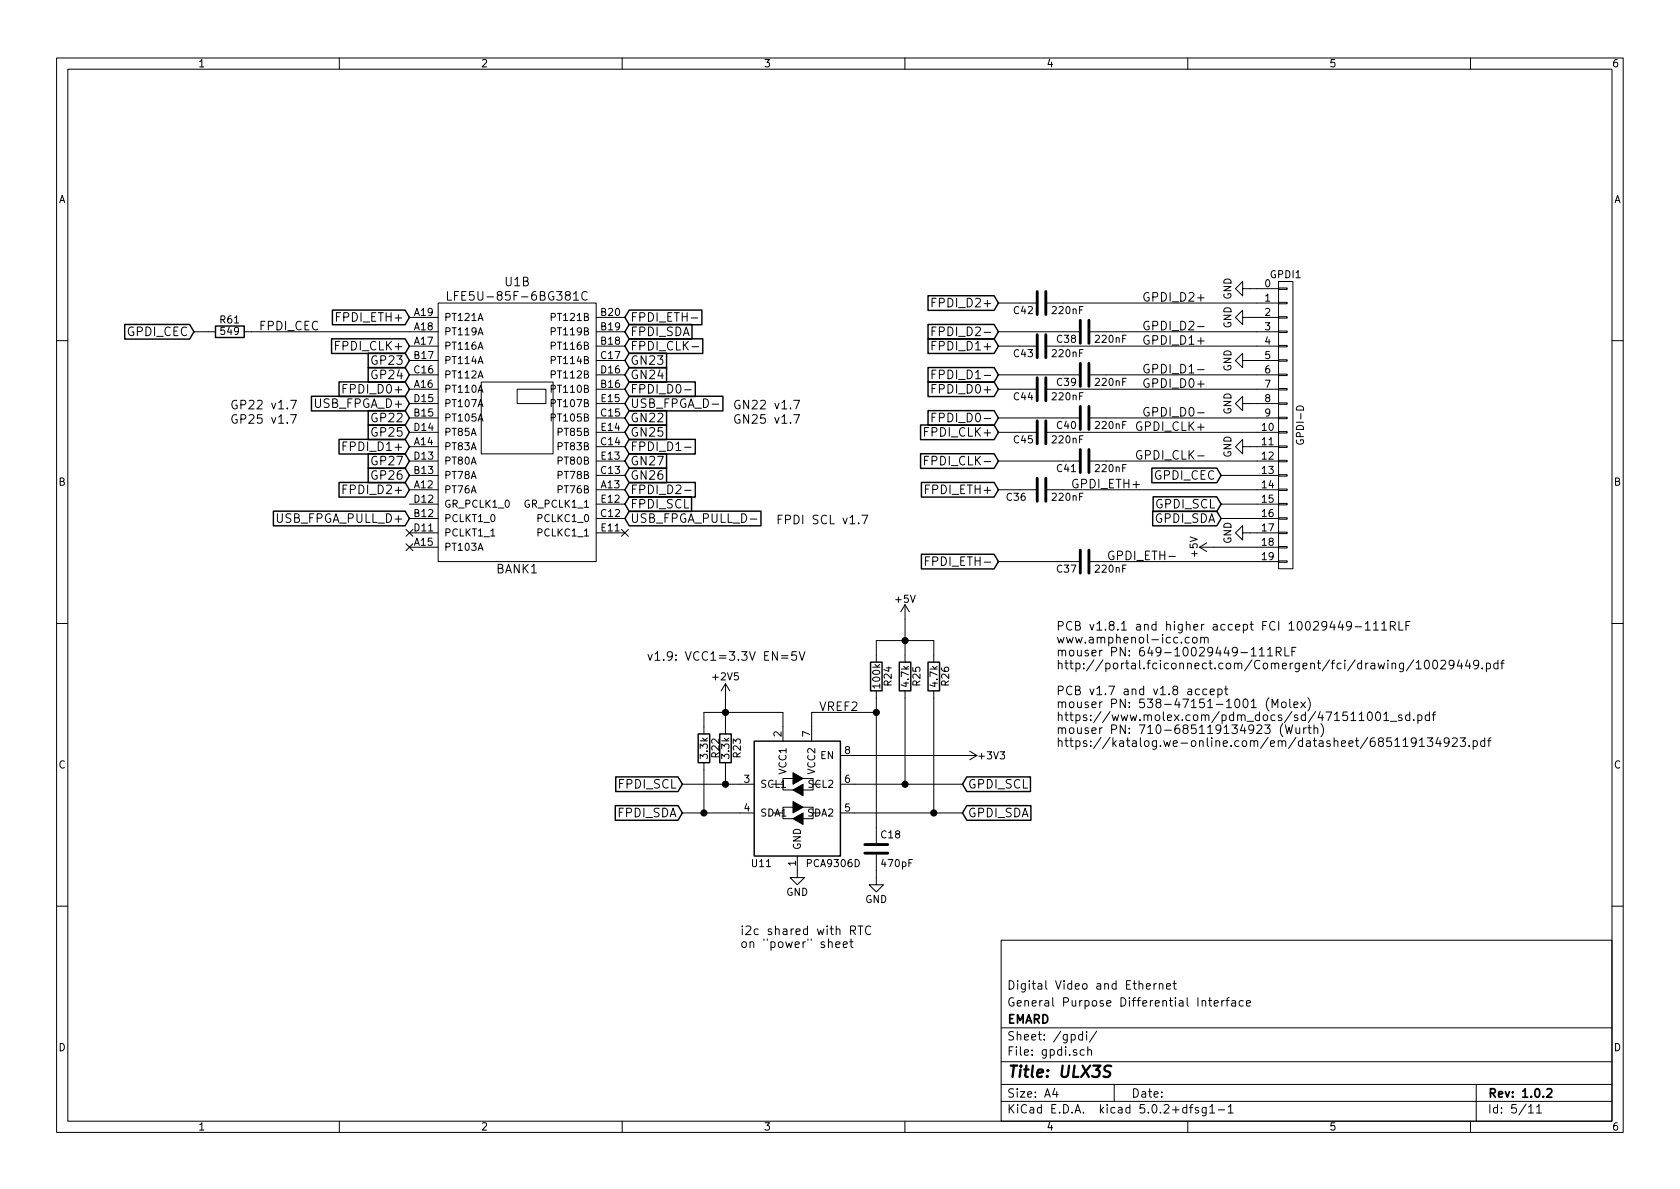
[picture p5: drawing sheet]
<svg xmlns="http://www.w3.org/2000/svg" width="297mm" height="210mm" viewBox="0 0 297 210" stroke-linecap="round" stroke-linejoin="round" font-family="sans-serif">
<g fill="none" stroke="#000" stroke-width=".18">
<path d="M10 10.3h277v189.9h-277zM12 12.2h273v186.1h-273zM60 10.3v1.9M110 10.3v1.9M160 10.3v1.9M210 10.3v1.9M260 10.3v1.9M34.3 58.7h3.8M43.2 58.7h34.3M72.4 56.1h5.1M77.5 53.6h27.9v45.7h-27.9zM79.1 51.6v1.5h.8"/>
<path d="M103.8 51.7a.62 .62 0 0 0-.7 0 .62 .62 0 0 0-.2 .7 .56 .56 0 0 0 .3 .6 .56 .56 0 0 0 .6-.1M105.4 56.1h5.1M105.4 58.7h5.1M122.2 56.2h1.2M164.8 53.5h.5M164.8 58.5h.5M165.5 52.8h-.7v1.5M165.5 57.8h-.7v1.6M176.5 53.6h6.6M176.5 58.7h14.3M185.2 53.6h40.9M192.8 58.7h33.3"/>
<path d="M203.1 59.4a.71 .71 0 0 0-.9 .7 .71 .71 0 0 0 .9 .7l.1-.6h-.3M203.1 51.8a.71 .71 0 0 0-.9 .7 .71 .71 0 0 0 .9 .7l.1-.6h-.3M203.1 56.9a.71 .71 0 0 0-.9 .7 .71 .71 0 0 0 .9 .7l.1-.6h-.3M219.7 51v1.3l-1.3-1.3 1.3-1.2v1.2h6.4M219.7 56.1v1.3l-1.3-1.3 1.3-1.2v1.2h6.4M226.1 49.8h2.5v50.8h-2.5zM226.1 58.5h1.5v.3h-1.5zM226.1 56h1.5v.3h-1.5zM226.1 53.5h1.5v.2h-1.5zM226.1 50.9h1.5v.3h-1.5zM10 60.2h2M51.4 70.8h1l-.7 1.5"/>
<path d="M51.4 73.3h1l-.7 1.5M60.7 68.7h.5M60.7 78.9h.5M61.4 68h-.7v1.5M61.4 78.2h-.7v1.5M72.4 76.4h5.1M72.4 79h5.1M72.4 61.2h5.1M72.4 63.7h5.1M72.4 66.3h5.1M72.4 68.8h5.1M72.4 71.4h5.1"/>
<path d="M72.4 73.9h5.1M85.1 67.6h12.7v12.7h-12.7zM91.4 68.8h5.1v2.6h-5.1zM105.4 76.4h5.1M105.4 79h5.1M105.4 61.2h5.1M105.4 63.7h5.1M105.4 66.3h5.1M105.4 68.8h5.1M105.4 71.4h5.1M105.4 73.9h5.1M121.1 68.9h1.1"/>
<path d="M121.1 79.1h1.1M122.4 61.3h1.1M125.9 71.5h1.2M140.3 70.8h1.1l-.7 1.5M140.3 73.3h1.1l-.7 1.5M164.8 61.1h.5M164.8 66.2h.5M164.8 68.7h.5M164.8 73.8h.5M165.5 60.4h-.7v1.5M165.5 65.5h-.7v1.5M165.5 68h-.7v1.5"/>
<path d="M165.5 73.1h-.7v1.5M176.5 76.4h6.6M176.5 61.2h6.6M176.5 66.3h14.3M176.5 68.8h6.6M176.5 73.9h14.3M185.2 76.4h40.9M185.2 61.2h40.9M185.2 68.8h40.9M192.8 66.3h33.3M192.8 73.9h33.3M201.8 79.8a.75 .75 0 0 0-.9 .5 .75 .75 0 0 0 .5 .9l.5-.2v-.5h-.3"/>
<path d="M203.1 72.1a.71 .71 0 0 0-.9 .7 .71 .71 0 0 0 .9 .7l.1-.6h-.3M203.1 67.1a.71 .71 0 0 0-.9 .6 .71 .71 0 0 0 .9 .7l.1-.6h-.3M203.1 64.5a.71 .71 0 0 0-.9 .7 .71 .71 0 0 0 .9 .7l.1-.6h-.3M219.7 79v1.3l-1.3-1.3 1.3-1.3v1.3h6.4M219.7 71.4v1.2l-1.3-1.2 1.3-1.3v1.3h6.4M219.7 63.7v1.3l-1.3-1.3 1.3-1.2v1.2h6.4M226.1 78.9h1.5v.2h-1.5zM226.1 76.3h1.5v.3h-1.5zM226.1 73.8h1.5v.2h-1.5zM226.1 71.2h1.5v.3h-1.5zM226.1 68.7h1.5v.3h-1.5zM226.1 66.2h1.5v.2h-1.5z"/>
<path d="M226.1 63.6h1.5v.3h-1.5zM226.1 61.1h1.5v.2h-1.5zM285 60.2h2M60.7 86.5h.5M61.4 85.8h-.7v1.5M71.8 93.6l1.2 1.2M71.8 96.2l1.2 1.2M72.4 81.5h5.1M72.4 84.1h5.1M72.4 86.6h5.1M72.4 89.1h5.1M72.4 91.7h5.1"/>
<path d="M72.4 94.2h5.1M72.4 96.8h5.1M73 93.6l-1.2 1.2M73 96.2l-1.2 1.2M86.8 94.8h.7M105.4 81.5h5.1M105.4 84.1h5.1M105.4 86.6h5.1M105.4 89.1h5.1M105.4 91.7h5.1M105.4 94.2h5.1M109.9 93.6l1.2 1.2"/>
<path d="M111.1 93.6l-1.2 1.2M121.1 86.7h1.1M132.7 91.8h1.1M152.4 91.1h1l-.6 1.5M163.5 81.4h.5M163.6 99.2h.5M164.2 80.7h-.7v1.5M164.4 98.5h-.8v1.5M176.5 81.5h14.3M176.5 86.6h6.6M176.5 99.3h14.3M185.2 86.6h40.9"/>
<path d="M192.8 81.5h33.3M192.8 99.3h33.3M196.9 97.5a.62 .62 0 0 0-.7 .1 .62 .62 0 0 0-.2 .7 .56 .56 0 0 0 .3 .6 .56 .56 0 0 0 .7-.1v-.5h-.4M212.1 96.8h14M212.1 96.8l1.3 .7M213.4 96l-1.3 .8M215.9 84.1h10.2M215.9 89.1h10.2M215.9 91.7h10.2M219.7 94.2v1.3l-1.3-1.3 1.3-1.2v1.2h6.4M226.1 99.2h1.5v.2h-1.5zM226.1 96.6h1.5v.3h-1.5z"/>
<path d="M226.1 94.1h1.5v.3h-1.5zM226.1 91.6h1.5v.2h-1.5zM226.1 89h1.5v.3h-1.5zM226.1 86.5h1.5v.2h-1.5zM226.1 83.9h1.5v.3h-1.5zM226.1 81.4h1.5v.3h-1.5zM10 110.3h2M138.2 115.9h1.1M138.2 116.4h1.1M140.8 115.2h-.7l-.1 .7 .2-.1 .5 .1 .1 .2v.5l-.2 .2h-.4l-.2-.2M141.3 115.2l.5 1.6 .5-1.6M154.9 117.1v-3.8h10.2v3.8"/>
<path d="M160 106.9v10.2M160 106.9l-.7 1.3M160 106.9l.8 1.3M210.3 112.8l-.5-.1-.3 .3 .2 .6h.6M210.9 112.8l.3-.1 .4 .1 .1 .6-.2 .2-.3 .1-.3-.1zM212.3 112.8h.1a.37 .37 0 0 1 .6 .1v.8M212.3 112.7v1M213 112.9a.36 .36 0 0 1 .3-.2 .36 .36 0 0 1 .3 .2v.8M221.2 114.9l.5-.4v1.5M221.2 116h.9M222.7 114.9l.4-.4v1.5M222.7 116h.8"/>
<path d="M224.1 114.9l.5-.4v1.5M224.1 116h.9M225.7 115.3l.7-.1 .1-.2-.1-.4-.2-.1h-.5v1.5M226 115.3l.5 .7M227.2 114.5v1.5h.7M228.4 115.2h.5M229.1 114.5h-.7v1.5M238.9 110.5v.2a.48 .48 0 0 1-.8 0v-.7l.3-.1 .5 .1a1.06 1.06 0 0 1-.4 1.4h-.3M239.6 110.8h1.1M241.4 110.3l.4-.4v1.5M241.4 111.4h.9M242.8 110.3l.5-.4v1.5"/>
<path d="M242.8 111.4h.9M244.3 110.3l.4-.4v1.5M244.3 111.4h.9M245.8 110.7l.8-.1 .1-.2-.1-.4-.2-.1h-.6v1.5M246.2 110.7l.5 .7M247.3 109.9v1.5h.8M248.2 117.3v1.2l-.3 .3-.4-.1M248.2 117.3h-.5l-.3 .2v.5l.2 .2h.6M248.6 110.6h.5M249.3 109.9h-.7v1.5M250 116.7l-1.3 1.9M250.4 117.2l.4-.4v1.5"/>
<path d="M250.4 118.3h.9M252 116.9l.2-.1a.82 .82 0 0 1 .6 .6 .82 .82 0 0 1-.3 .8l-.2 .1a.84 .84 0 0 1-.3-1.4zM253.4 116.9l.3-.1a.82 .82 0 0 1 .6 .6 .82 .82 0 0 1-.4 .8l-.2 .1-.3-.3-.1-.7zM254.8 116.9l.5-.1 .2 .1 .1 .3-.9 1.1h.9M257.1 117.4l-.3 .3h-.3l-.3-.3v-.4l.2-.2h.4l.2 .1a1.06 1.06 0 0 1-.4 1.4h-.2M258 116.7l-.3 1.1h.9M258.4 117.3v1M259.5 116.7l-.4 1.1h.9M259.8 117.3v1M261.4 117.4v.1a.48 .48 0 0 1-.8 0v-.6l.3-.1 .5 .1a1.02 1.02 0 0 1-.4 1.4h-.3M262.1 118.1v.2M262.8 117.3h.4l.3 .1v.7a.48 .48 0 0 1-.7 .1"/>
<path d="M262.8 117.3v1.5M264.8 117.3h-.4l-.2 .1v.7a.48 .48 0 0 0 .6 .1M264.8 116.8v1.5M265.4 117.3h.5M265.9 116.8l-.3 .2v1.3M285 110.3h2M120.6 138.7h12.7M124.5 129.8v-3.8h13.9v5.1M124.5 134.9v8.9M128.3 120.9v8.9M128.3 134.9v3.8M128.3 120.9l-.8 1.3"/>
<path d="M128.3 120.9l.7 1.3M136.4 138.7h2v1h1.8M140.2 137.7h-1.8v1M142 137.7h1.8v1h1.2M143.8 138.7v1h-1.8M148.6 138.7h21.6M148.6 133.6h24.1M154.9 122.2v26.9M154.9 126h-11.4v5.1M160 122.2v16.5M165.1 122.2v21.6M171.4 132.8l1.3 .8"/>
<path d="M172.7 133.6l-1.3 .8M212.1 121.9l-.4-.1-.3 .2v.7a.48 .48 0 0 0 .7 .1M213.4 121.9l-.4-.1-.3 .2v.7a.48 .48 0 0 0 .7 .1M214 122.3l.7-.1-.1-.3-.4-.1-.2 .2v.8h.6M215.3 121.9l.5-.1 .2 .2v.7a.48 .48 0 0 1-.7 .1M215.3 121.8v1.6M216.5 121.8h.6M216.7 121.3v1.3l.1 .2 .3 .1M224.4 123.4a1.7 1.7 0 0 0 0 2.3M224.9 125.1v-1.5l.5 1.1 .5-1.1v1.5M226.7 124.3l.2-.2 .4 .2 .1 .5-.1 .3h-.4l-.2-.1zM226.8 128a1.78 1.78 0 0 0 0 2.3"/>
<path d="M227.3 128.2l.3 1.5 .3-1.1 .3 1.1 .3-1.5M228 123.6v1.3l.3 .2M228.8 124.6l.7-.1-.1-.3-.4-.1-.2 .2 .1 .8h.5M229.1 128.7v.8a.37 .37 0 0 0 .3 .2 .37 .37 0 0 0 .4-.1M229.8 128.7v1M230 124.1l.8 1M230.5 128.7v1M230.8 124.1l-.8 1M231 128.7l-.3 .1-.2 .2M231.2 123.4a1.78 1.78 0 0 1 0 2.3M231.2 128.7h.6M231.5 128.2v1.3v.1l.3 .1"/>
<path d="M232.3 128.8l.2-.1 .4 .1 .1 .9M232.3 128.2v1.5M233.6 128a1.7 1.7 0 0 1 0 2.3M240.3 126.3l.4-.4v1.5M240.3 127.4h.9M241.9 126l.2-.1a.82 .82 0 0 1 .6 .6 .82 .82 0 0 1-.3 .8l-.1 .1a.84 .84 0 0 1-.4-1.4zM243.4 126l.2-.1a.82 .82 0 0 1 .6 .6 .82 .82 0 0 1-.3 .8l-.2 .1a.84 .84 0 0 1-.3-1.4zM244.7 126.3l.4-.4v1.5M244.7 127.4h.8M245.8 127.6h1.2M246.6 130.9l.5-.4v1.5M246.6 132h.9"/>
<path d="M247.9 126.5l-.4-.1-.2 .2v.2l.6 .2v.3h-.6M248.1 130.9l.4-.4v1.5M248.1 132h.8M249.3 126.5l-.5-.1-.3 .3v.4l.2 .2h.6M249.3 125.9v1.5M250 127.3v.1M250.4 131.1l-.3 .3h-.3l-.3-.3v-.3l.2-.2 .4-.1 .2 .1a1.06 1.06 0 0 1-.3 1.4h-.3M250.7 126.5l.4-.1 .3 .3-.1 .6h-.6M250.7 126.4v1.5M251 130.9l.4-.4v1.5M251 132h.8M252.3 130.5h1l-.5 .6 .4 .1v.6l-.2 .2h-.4l-.3-.2"/>
<path d="M252.7 126.5l-.4-.1-.2 .1v.8a.48 .48 0 0 0 .6 0M252.7 125.9v1.5M253.2 126.4h.6M253.8 125.9l-.4 .2v1.3M254.3 130.4l-.4 1.1h.9M254.6 131v1M256.2 131.1l-.1 .2a.48 .48 0 0 1-.7 0v-.7l.2-.1 .5 .1a1.06 1.06 0 0 1-.3 1.4h-.3M256.8 130.6l.6-.1 .2 .1 .1 .3-1 1.1h1M258.2 130.5h.9l-.5 .6 .4 .1v.6l-.2 .2h-.4l-.2-.2M259.8 131.8v.2M260.5 131.1l.4-.1 .3 .3v.4l-.1 .2h-.6M260.5 131v1.5"/>
<path d="M262.5 131.1l-.4-.1-.3 .3v.4l.2 .2h.5M262.5 130.5v1.5M263 131h.6M263.6 130.5l-.4 .2v1.3M120.6 143.8h12.7M136.7 143.8h1.7v1h1.8M140.2 142.7h-1.8v1.1M141 151.4v3.8h1.2l-1.2 1.3-1.3-1.3h1.3M142 142.7h1.8v1.1h1.2M143.8 143.8v1h-1.8M148.6 143.8h21.6M154.9 151.1v5.4h1.3l-1.3 1.2-1.2-1.2h1.2"/>
<path d="M10 160.2h2M147.8 167.1l.7-.2-.1-.3-.4-.1-.2 .2 .1 .8h.5M149.1 167.1l.7-.2-.1-.3-.4-.1-.2 .2 .1 .8h.5M150.2 166.5h.6M150.4 164.5h.7l.2-.2-.1-.4-.2-.2h-.6v1.6M150.5 166v1.3l.3 .3M150.7 164.5l.6 .8M151.7 163.7h.9M152.1 163.7v1.6M153.9 163.9a.62 .62 0 0 0-.7 0 .62 .62 0 0 0-.2 .7 .56 .56 0 0 0 .3 .6 .56 .56 0 0 0 .6-.1M177 166.3h108v32h-108zM202.7 174.4l.7-.1-.1-.3-.4-.1-.2 .2 .1 .7h.5"/>
<path d="M204 173.9v1M204.5 173.9l-.5 .3M205 174.1l.2-.2 .3 .1 .1 .9M205 173.9v1M206.2 174.4l.8-.1-.1-.3-.4-.1-.3 .2 .1 .7h.6M207.4 173.9h.6M207.6 173.4v1.3l.4 .2M213.7 176.9h.5M213.9 176.4v1.3l.3 .2M214.7 177.4l.7-.1-.1-.3-.4-.1-.2 .2 .1 .7h.5M216 176.9v1M216.5 176.9l-.5 .3"/>
<path d="M216.7 176.9h.6M217.3 176.4l-.3 .3v1.2M217.8 177h.6l.1 .9M218.5 177.3l-.5 .1-.2 .2v.2l.2 .1 .5-.1M219.8 177l-.4-.1-.3 .3 .1 .6 .2 .1 .4-.1M220.4 177.4l.7-.1-.1-.3-.4-.1-.2 .2v.7h.6M285 160.2h2M60 198.3v1.9M110 198.3v1.9M160 198.3v1.9M177 194.8h108M177 191.8h108"/>
<path d="M177 187.8h108M177 181.8h108M186.5 192.5l-.4 1h1M186.8 193v1M191.4 183l-.4-.1-.3 .3 .1 .6h.6M191.4 182.4v1.5M191.7 185.7l-.4-.1-.3 .3 .1 .6 .2 .1 .4-.1M192.1 182.4v.2M192.1 182.9v1M192.3 185.7h.1a.37 .37 0 0 1 .6 .1v.8M192.3 185.1v1.5M193.9 182.3l-1.3 2"/>
<path d="M197 191.8v3M210 198.3v1.9M210.3 195.8h.6M210.9 195.3l-.4 .2v1.3M211.9 195.9l-.4-.1-.2 .2 .1 .3 .5 .1v.3h-.6M213.3 195.8v1.2l-.3 .3h-.4M213.3 195.9l-.5-.1-.3 .3 .1 .6 .2 .1 .5-.1M213.9 195.8l.4-.5v1.5M213.9 196.8h.9M215.4 196.3h1.1M217.2 195.8l.4-.5v1.5M217.2 196.8h.8"/>
<path d="M260 198.3v1.9M261 191.8v6.5M270.3 195.8l.4-.5v1.5M270.3 196.8h.8M271.7 195.8l.4-.5v1.5M271.7 196.8h.8"/>
</g>
<path d="M273.5 192.7l.2-.2h.4l.2 .2 .1 .3-.1 .2-.8 .8h.9" fill="none" stroke="#000" stroke-width=".3"/>
<path d="M196.5 188.5l-.3-.1-.7 .1a.47 .47 0 0 0-.2 .5 .47 .47 0 0 0 .3 .4l.4 .1a.48 .48 0 0 1 .3 .5 .48 .48 0 0 1-.4 .4l-.8-.1" fill="none" stroke="#000" stroke-width=".41"/>
<g fill="none" stroke="#000" stroke-width=".25">
<path d="M22 57.4h11.5l.8 1.3-.8 1.3h-11.5zM38.1 57.7h5.1v2h-5.1zM58.6 59.9h13l.8 1.3-.8 1.3h-13zM58.8 54.8h12.8l.8 1.3-.8 1.3h-12.8zM111.3 59.9h13v2.6h-13l-.8-1.3zM111.3 54.8h12.8v2.6h-12.8l-.8-1.3zM111.3 57.4h11.1v2.6h-11.1l-.8-1.3zM164.1 52.3h11.7l.7 1.3-.7 1.3h-11.7zM164.1 57.4h11.7l.7 1.3-.7 1.3h-11.7zM164.1 59.9h11.7l.7 1.3-.7 1.3h-11.7zM55.1 70.1h16.5l.8 1.3-.8 1.3h-16.5zM59.9 67.5h11.7l.8 1.3-.8 1.3h-11.7z"/>
<path d="M59.9 77.7h11.7l.8 1.3-.8 1.3h-11.7zM65.1 65h6.5l.8 1.3-.8 1.3h-6.5zM65.1 62.5h6.5l.8 1.2-.8 1.3h-6.5zM65.1 72.6h6.5l.8 1.3-.8 1.3h-6.5zM65.1 75.2h6.5l.8 1.2-.8 1.3h-6.5zM111.3 67.5h11.6v2.6h-11.6l-.8-1.3zM111.3 77.7h11.6v2.6h-11.6l-.8-1.3zM111.3 72.6h6.6v2.6h-6.6l-.8-1.3zM111.3 62.5h6.6v2.5h-6.6l-.8-1.3zM111.3 65h6.6v2.6h-6.6l-.8-1.3zM111.3 75.2h6.6v2.5h-6.6l-.8-1.3zM111.3 70.1h16.5v2.6h-16.5l-.8-1.3z"/>
<path d="M162.8 75.2h13l.7 1.2-.7 1.3h-13zM164.1 65h11.7l.7 1.3-.7 1.3h-11.7zM164.1 67.5h11.7l.7 1.3-.7 1.3h-11.7zM164.1 72.6h11.7l.7 1.3-.7 1.3h-11.7zM48.3 90.4h23.3l.8 1.3-.8 1.3h-23.3zM59.9 85.3h11.7l.8 1.3-.8 1.3h-11.7zM65.1 80.2h6.5l.8 1.3-.8 1.3h-6.5zM65.1 82.8h6.5l.8 1.3-.8 1.3h-6.5zM111.3 85.3h11.6v2.6h-11.6l-.8-1.3zM111.3 87.9h11v2.5h-11l-.8-1.3zM111.3 82.8h6.6v2.6h-6.6l-.8-1.3zM111.3 80.2h6.6v2.6h-6.6l-.8-1.3z"/>
<path d="M111.3 90.4h23.2v2.6h-23.2l-.8-1.3zM162.8 80.2h13l.7 1.3-.7 1.3h-13zM162.9 98h12.9l.7 1.3-.7 1.3h-12.9zM162.9 85.3h12.9l.7 1.3-.7 1.3h-12.9zM203.7 82.8h11.4l.8 1.3-.8 1.3h-11.4zM203.8 90.4h11.3l.8 1.3-.8 1.3h-11.3zM203.9 87.9h11.2l.8 1.2-.8 1.3h-11.2zM153.9 117.1h2.1v5.1h-2.1zM159 117.1h2v5.1h-2zM164.1 117.1h2v5.1h-2zM108.9 137.4h11l.7 1.3-.7 1.3h-11zM123.4 129.8h2.1v5.1h-2.1z"/>
<path d="M127.3 129.8h2v5.1h-2zM133.3 131.1h15.3v20.3h-15.3zM170.9 137.4h11.3v2.6h-11.3l-.7-1.3zM108.8 142.5h11.1l.7 1.3-.7 1.3h-11.1zM170.9 142.5h11.4v2.6h-11.4l-.7-1.3z"/>
</g>
<g fill="none" stroke="#000" stroke-width=".51">
<path d="M183.4 51.6v4M183.4 59.2v4M184.9 51.6v4M184.9 59.2v4M191 56.6v4.1M192.5 56.6v4.1M183.4 66.8v4.1M183.4 74.4v4.1M184.9 66.8v4.1M184.9 74.4v4.1M191 64.3v4M191 71.9v4"/>
<path d="M191 79.5v4.1M192.5 64.3v4M192.5 71.9v4M192.5 79.5v4.1M183.4 84.6v4M184.9 84.6v4M191 97.3v4M192.5 97.3v4M152.9 150.9h4.1M152.9 149.3h4.1"/>
</g>
<g fill="#000" stroke="#000" stroke-width=".25">
<circle cx="160" cy="113.3" r=".51"/>
<circle cx="128.3" cy="126" r=".51"/>
<circle cx="128.3" cy="138.7" r=".51"/>
<circle cx="154.9" cy="126" r=".51"/>
<circle cx="160" cy="138.7" r=".51"/>
<circle cx="124.5" cy="143.8" r=".51"/>
<circle cx="165.1" cy="143.8" r=".51"/>
</g>
<path d="M140.2 136.6l1.8 1.1-1.8 1zM140.2 139.7l1.8-1v2zM140.2 141.7l1.8 1-1.8 1.1zM140.2 144.8l1.8-1v2z" fill="#000" stroke="#000" stroke-width=".18"/>
<text font-size="2.8" x="178" y="190.5">Title: ULX3S</text>
<g font-size="2.1">
<text x="80.8" y="53.2">LFE5U-85F-6BG381C</text>
<text x="89.3" y="50.6">U1B</text>
<text x="203" y="53.3">GPDI_D2+</text>
<text x="22.5" y="59.4">GPDI_CEC</text>
<text x="45.7" y="58.4">FPDI_CEC</text>
<text x="60" y="56.9">FPDI_ETH+</text>
<text x="111.4" y="56.9">FPDI_ETH-</text>
<text x="111.4" y="59.4">FPDI_SDA</text>
<text x="165.7" y="54.4">FPDI_D2+</text>
<text x="166.2" y="59.4">FPDI_D2-</text>
<text x="203.6" y="58.4">GPDI_D2-</text>
<text x="59.9" y="62">FPDI_CLK+</text>
<text x="66" y="64.5">GP23</text>
<text x="111.4" y="62">FPDI_CLK-</text>
<text x="111.4" y="64.5">GN23</text>
<text x="165.7" y="62">FPDI_D1+</text>
<text x="203" y="61">GPDI_D1+</text>
<text x="61.5" y="69.6">FPDI_D0+</text>
<text x="66" y="67.1">GP24</text>
<text x="111.4" y="69.6">FPDI_D0-</text>
<text x="111.4" y="67.1">GN24</text>
<text x="165.7" y="69.6">FPDI_D0+</text>
<text x="166.2" y="67.1">FPDI_D1-</text>
<text x="203" y="68.6">GPDI_D0+</text>
<text x="203.6" y="66">GPDI_D1-</text>
<text x="40.6" y="72.4">GP22 v1.7</text>
<text x="40.6" y="74.9">GP25 v1.7</text>
<text x="56" y="72.1">USB_FPGA_D+</text>
<text x="66" y="74.7">GP22</text>
<text x="66" y="77.2">GP25</text>
<text x="111.4" y="74.7">GN22</text>
<text x="111.4" y="77.2">GN25</text>
<text x="111.4" y="72.1">USB_FPGA_D-</text>
<text x="129.5" y="72.4">GN22 v1.7</text>
<text x="129.5" y="74.9">GN25 v1.7</text>
<text x="164" y="77.2">FPDI_CLK+</text>
<text x="166.2" y="74.7">FPDI_D0-</text>
<text x="201.4" y="76.2">GPDI_CLK+</text>
<text x="203.6" y="73.7">GPDI_D0-</text>
<text x="61.5" y="79.8">FPDI_D1+</text>
<text x="66" y="82.3">GP27</text>
<text x="111.4" y="79.8">FPDI_D1-</text>
<text x="111.4" y="82.3">GN27</text>
<text x="164.5" y="82.3">FPDI_CLK-</text>
<text x="201.9" y="81.3">GPDI_CLK-</text>
<text x="61.5" y="87.4">FPDI_D2+</text>
<text x="66" y="84.8">GP26</text>
<text x="111.4" y="87.4">FPDI_D2-</text>
<text x="111.4" y="89.9">FPDI_SCL</text>
<text x="111.4" y="84.8">GN26</text>
<text x="164.1" y="87.4">FPDI_ETH+</text>
<text x="190.1" y="86.4">GPDI_ETH+</text>
<text x="204.1" y="84.8">GPDI_CEC</text>
<text x="204.4" y="89.9">GPDI_SCL</text>
<text x="49.3" y="92.5">USB_FPGA_PULL_D+</text>
<text x="111.4" y="92.5">USB_FPGA_PULL_D-</text>
<text x="137.2" y="92.7">FPDI SCL v1.7</text>
<text x="204.1" y="92.5">GPDI_SDA</text>
<text x="87.8" y="101.4">BANK1</text>
<text x="164.6" y="100.1">FPDI_ETH-</text>
<text x="197" y="99.1">GPDI_ETH-</text>
<text x="186.7" y="111.5">PCB v1.8.1 and higher accept FCI 10029449-111RLF</text>
<text x="186.7" y="113.8">www.amphenol-icc.com</text>
<text x="114.3" y="116.8">v1.9: VCC1=3.3V EN=5V</text>
<text x="186.7" y="116.1">mouser PN: 649-10029449-111RLF</text>
<text x="186.7" y="118.4">http://portal.fciconnect.com/Comergent/fci/drawing/10029449.pdf</text>
<text x="144.8" y="125.7">VREF2</text>
<text x="186.7" y="122.9">PCB v1.7 and v1.8 accept</text>
<text x="186.7" y="125.2">mouser PN: 538-47151-1001 (Molex)</text>
<text x="186.7" y="127.5">https://www.molex.com/pdm_docs/sd/471511001_sd.pdf</text>
<text x="186.7" y="129.8">mouser PN: 710-685119134923 (Wurth)</text>
<text x="186.7" y="132.1">https://katalog.we-online.com/em/datasheet/685119134923.pdf</text>
<text x="109.5" y="139.4">FPDI_SCL</text>
<text x="171.1" y="139.4">GPDI_SCL</text>
<text x="109.2" y="144.5">FPDI_SDA</text>
<text x="171.1" y="144.5">GPDI_SDA</text>
<text x="130.8" y="165.3">i2c shared with RTC</text>
<text x="130.8" y="167.6">on &quot;power&quot; sheet</text>
<text x="178" y="178">General Purpose Differential Interface</text>
<text x="178" y="175">Digital Video and Ethernet</text>
<text x="178" y="184">Sheet: /gpdi/</text>
<text x="178" y="181">EMARD</text>
<text x="178" y="186.7">File: gpdi.sch</text>
<text x="178" y="196.9">KiCad E.D.A. kicad 5.0.2+dfsg1-1</text>
<text x="178" y="194.1">Size: A4</text>
<text x="200" y="194.1">Date:</text>
<text x="263" y="194.1">Rev: 1.0.2</text>
<text x="263" y="196.9">Id: 5/11</text>
</g>
<g font-size="1.8">
<text x="35" y="11.9">1</text>
<text x="85" y="11.9">2</text>
<text x="135" y="11.9">3</text>
<text x="185" y="11.9">4</text>
<text x="235" y="11.9">5</text>
<text x="285" y="11.9">6</text>
<text x="10.4" y="35.9">A</text>
<text x="285.4" y="35.9">A</text>
<text x="217.7" y="53" transform="rotate(-90 217.7 53)">GND</text>
<text x="223.7" y="50.8">0</text>
<text x="223.7" y="53.3">1</text>
<text x="224.7" y="49.2">GPDI1</text>
<text x="39" y="57.2">R61</text>
<text x="39.1" y="59.2">549</text>
<text x="73.3" y="58.4">A18</text>
<text x="73.3" y="55.9">A19</text>
<text x="78.5" y="59.3">PT119A</text>
<text x="78.5" y="56.8">PT121A</text>
<text x="97.9" y="56.8">PT121B</text>
<text x="97.9" y="59.3">PT119B</text>
<text x="106.3" y="55.9">B20</text>
<text x="106.3" y="58.4">B19</text>
<text x="179.3" y="55.5">C42</text>
<text x="186.2" y="55.5">220nF</text>
<text x="217.7" y="58.1" transform="rotate(-90 217.7 58.1)">GND</text>
<text x="223.7" y="55.9">2</text>
<text x="223.7" y="58.4">3</text>
<text x="73.3" y="61">A17</text>
<text x="73.3" y="63.5">B17</text>
<text x="78.5" y="61.8">PT116A</text>
<text x="78.5" y="64.4">PT114A</text>
<text x="97.9" y="64.4">PT114B</text>
<text x="97.9" y="61.8">PT116B</text>
<text x="106.3" y="63.5">C17</text>
<text x="106.3" y="61">B18</text>
<text x="179.3" y="63.2">C43</text>
<text x="186.2" y="63.2">220nF</text>
<text x="186.9" y="60.6">C38</text>
<text x="193.8" y="60.6">220nF</text>
<text x="217.7" y="65.7" transform="rotate(-90 217.7 65.7)">GND</text>
<text x="223.7" y="61">4</text>
<text x="223.7" y="63.5">5</text>
<text x="73.3" y="71.1">D15</text>
<text x="73.3" y="68.6">A16</text>
<text x="73.3" y="66">C16</text>
<text x="78.5" y="69.5">PT110A</text>
<text x="78.5" y="66.9">PT112A</text>
<text x="97.9" y="69.5">PT110B</text>
<text x="97.9" y="66.9">PT112B</text>
<text x="106.3" y="68.6">B16</text>
<text x="106.3" y="66">D16</text>
<text x="106.4" y="71.1">E15</text>
<text x="179.3" y="70.8">C44</text>
<text x="186.2" y="70.8">220nF</text>
<text x="186.9" y="68.2">C39</text>
<text x="193.8" y="68.2">220nF</text>
<text x="223.7" y="66">6</text>
<text x="223.7" y="68.6">7</text>
<text x="223.7" y="71.1">8</text>
<text x="73.3" y="76.2">D14</text>
<text x="73.3" y="73.7">B15</text>
<text x="78.5" y="77.1">PT85A</text>
<text x="78.5" y="74.5">PT105A</text>
<text x="78.5" y="72">PT107A</text>
<text x="97.9" y="74.5">PT105B</text>
<text x="97.9" y="72">PT107B</text>
<text x="98.9" y="77.1">PT85B</text>
<text x="106.3" y="73.7">C15</text>
<text x="106.4" y="76.2">E14</text>
<text x="186.9" y="75.9">C40</text>
<text x="193.8" y="75.9">220nF</text>
<text x="217.7" y="73.3" transform="rotate(-90 217.7 73.3)">GND</text>
<text x="223.2" y="76.2">10</text>
<text x="223.7" y="73.7">9</text>
<text x="73.3" y="83.8">B13</text>
<text x="73.3" y="81.3">D13</text>
<text x="73.3" y="78.7">A14</text>
<text x="78.5" y="82.2">PT80A</text>
<text x="78.5" y="79.6">PT83A</text>
<text x="98.9" y="82.2">PT80B</text>
<text x="98.9" y="79.6">PT83B</text>
<text x="106.3" y="83.8">C13</text>
<text x="106.3" y="78.7">C14</text>
<text x="106.4" y="81.3">E13</text>
<text x="179.3" y="78.4">C45</text>
<text x="186.2" y="78.4">220nF</text>
<text x="186.9" y="83.5">C41</text>
<text x="193.8" y="83.5">220nF</text>
<text x="217.7" y="80.9" transform="rotate(-90 217.7 80.9)">GND</text>
<text x="223.2" y="78.7">11</text>
<text x="223.2" y="81.3">12</text>
<text x="223.2" y="83.8">13</text>
<text x="230.6" y="78.3" transform="rotate(-90 230.6 78.3)">GPDI-D</text>
<text x="10.4" y="85.9">B</text>
<text x="73.3" y="86.4">A12</text>
<text x="73.3" y="88.9">D12</text>
<text x="78.5" y="87.2">PT76A</text>
<text x="78.5" y="89.8">GR_PCLK1_0</text>
<text x="78.5" y="84.7">PT78A</text>
<text x="93" y="89.8">GR_PCLK1_1</text>
<text x="98.9" y="87.2">PT76B</text>
<text x="98.9" y="84.7">PT78B</text>
<text x="106.3" y="86.4">A13</text>
<text x="106.4" y="88.9">E12</text>
<text x="178.1" y="88.6">C36</text>
<text x="186.2" y="88.6">220nF</text>
<text x="223.2" y="86.4">14</text>
<text x="223.2" y="88.9">15</text>
<text x="285.4" y="85.9">B</text>
<text x="73.3" y="94">D11</text>
<text x="73.3" y="91.4">B12</text>
<text x="78.5" y="94.9">PCLKT1_1</text>
<text x="78.5" y="92.3">PCLKT1_0</text>
<text x="95.4" y="94.9">PCLKC1_1</text>
<text x="95.4" y="92.3">PCLKC1_0</text>
<text x="106.3" y="91.4">C12</text>
<text x="106.4" y="94">E11</text>
<text x="223.2" y="91.4">16</text>
<text x="223.2" y="94">17</text>
<text x="73.3" y="96.5">A15</text>
<text x="78.5" y="97.4">PT103A</text>
<text x="186.9" y="101.3">C37</text>
<text x="193.8" y="101.3">220nF</text>
<text x="211.8" y="98.4" transform="rotate(-90 211.8 98.4)">+5V</text>
<text x="217.7" y="96.2" transform="rotate(-90 217.7 96.2)">GND</text>
<text x="223.2" y="96.5">18</text>
<text x="223.2" y="99.1">19</text>
<text x="158.4" y="106.6">+5V</text>
<text x="126.2" y="120.3">+2V5</text>
<text x="155.6" y="121.6" transform="rotate(-90 155.6 121.6)">100k</text>
<text x="157.7" y="121.2" transform="rotate(-90 157.7 121.2)">R24</text>
<text x="160.7" y="121.4" transform="rotate(-90 160.7 121.4)">4.7k</text>
<text x="162.7" y="121.2" transform="rotate(-90 162.7 121.2)">R25</text>
<text x="165.8" y="121.4" transform="rotate(-90 165.8 121.4)">4.7k</text>
<text x="167.8" y="121.2" transform="rotate(-90 167.8 121.2)">R26</text>
<text x="138.2" y="130.3" transform="rotate(-90 138.2 130.3)">2</text>
<text x="143.3" y="130.3" transform="rotate(-90 143.3 130.3)">7</text>
<text x="10.4" y="135.9">C</text>
<text x="125.1" y="134.1" transform="rotate(-90 125.1 134.1)">3.3k</text>
<text x="127.2" y="133.9" transform="rotate(-90 127.2 133.9)">R22</text>
<text x="129" y="134.1" transform="rotate(-90 129 134.1)">3.3k</text>
<text x="131" y="133.9" transform="rotate(-90 131 133.9)">R23</text>
<text x="139.1" y="136.8" transform="rotate(-90 139.1 136.8)">VCC1</text>
<text x="144.1" y="136.8" transform="rotate(-90 144.1 136.8)">VCC2</text>
<text x="145.1" y="134.2">EN</text>
<text x="149.4" y="133.3">8</text>
<text x="173.3" y="134.3">+3V3</text>
<text x="285.4" y="135.9">C</text>
<text x="131.6" y="138.4">3</text>
<text x="131.6" y="143.5">4</text>
<text x="134.4" y="139.3">SCL1</text>
<text x="143.1" y="139.3">SCL2</text>
<text x="149.4" y="143.5">5</text>
<text x="149.4" y="138.4">6</text>
<text x="134.4" y="144.4">SDA1</text>
<text x="142.8" y="144.4">SDA2</text>
<text x="155.9" y="148.3">C18</text>
<text x="133" y="153.3">U11</text>
<text x="140.7" y="153.1" transform="rotate(-90 140.7 153.1)">1</text>
<text x="141.6" y="150.4" transform="rotate(-90 141.6 150.4)">GND</text>
<text x="142.8" y="153.3">PCA9306D</text>
<text x="156" y="153.3">470pF</text>
<text x="139" y="158.4">GND</text>
<text x="153" y="159.7">GND</text>
<text x="10.4" y="185.9">D</text>
<text x="285.4" y="185.9">D</text>
<text x="35" y="199.9">1</text>
<text x="85" y="199.9">2</text>
<text x="135" y="199.9">3</text>
<text x="185" y="199.9">4</text>
<text x="235" y="199.9">5</text>
<text x="285" y="199.9">6</text>
</g>
</svg>
